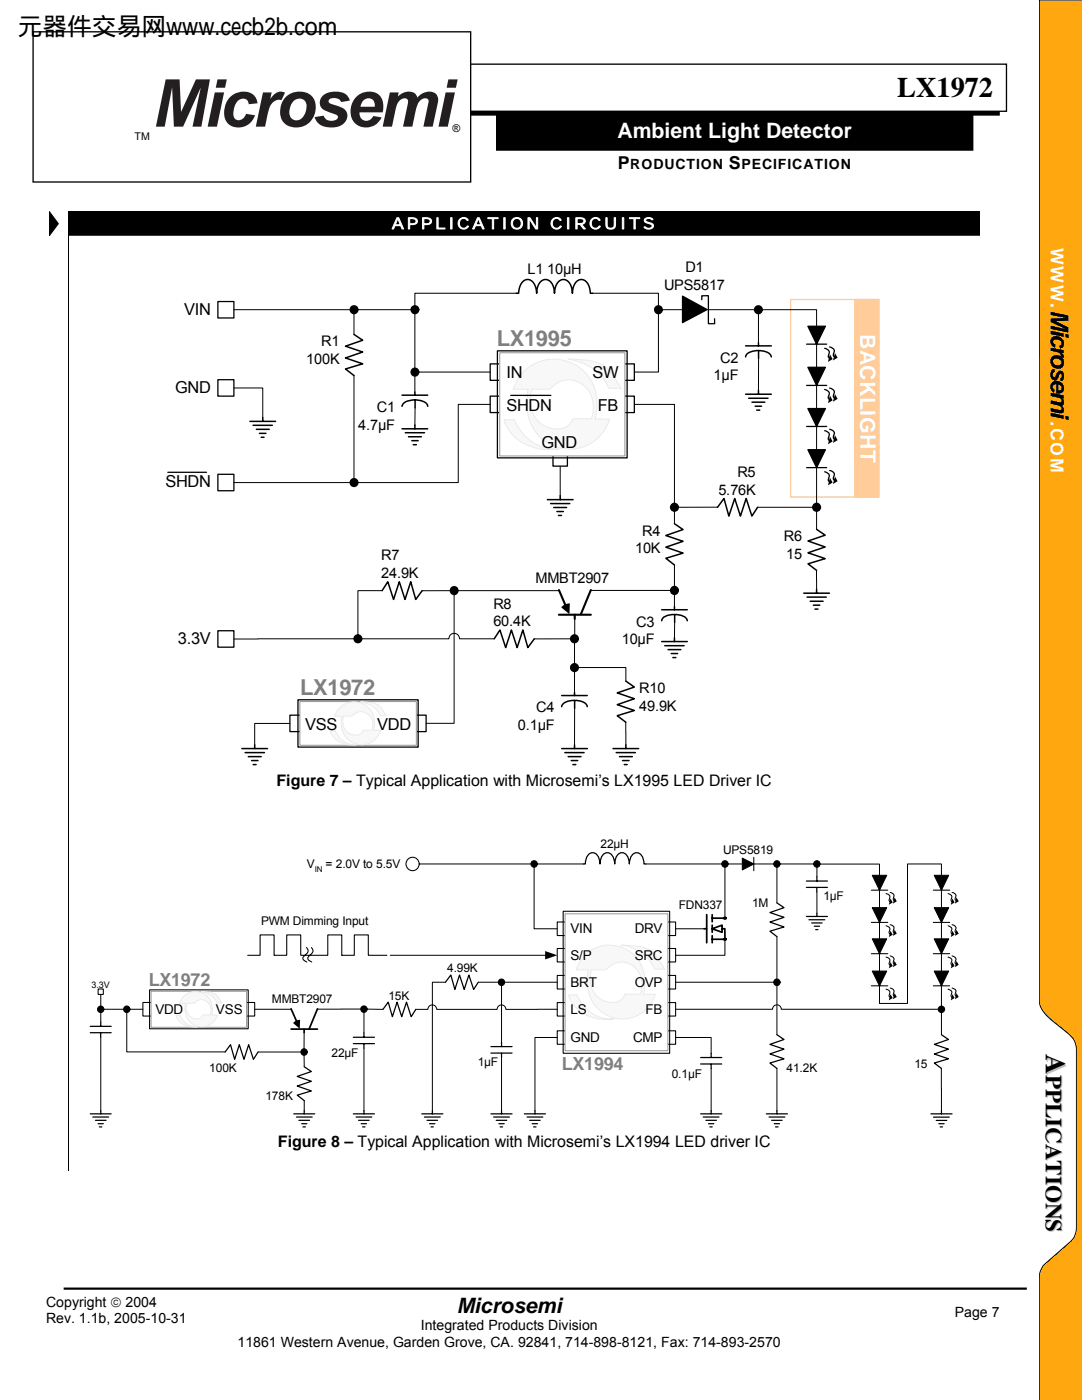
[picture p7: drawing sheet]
<svg xmlns="http://www.w3.org/2000/svg" width="216mm" height="279mm" viewBox="0 0 216 279" stroke-linecap="round" stroke-linejoin="round" font-family="sans-serif">
<path d="M93.7 12.8h107.1v9.4h-107.1zM93.7 22.3h105.7v.6h-105.7z" fill="none" stroke="#000" stroke-width=".26"/>
<path d="M93.7 22.3h105.7v.6h-105.7z" fill="#000"/>
<path d="M6.6 6.4h87.3v29.9h-87.3z" fill="#fff"/>
<path d="M6.6 6.4h87.3v29.9h-87.3z" fill="none" stroke="#000" stroke-width=".26"/>
<path d="M207.4 0h8.5v279.4h-8.5v-24.4a3.5 3.5 0 0 1 1.1-2.7l5.2-4.6a3.5 3.5 0 0 0 1.1-2.7v-35.5a4.1 4.1 0 0 0-1.6-3.2l-2.5-2a8.8 8.8 0 0 1-3.2-3.9z" fill-rule="evenodd" fill="#ffa70f"/>
<path d="M215.9 0h-8.5v199.5a4.4 4.4 0 0 0 1.7 3.4l2.6 2.2a7.7 7.7 0 0 1 2.9 3.1l.2 1.3v35.5a4.1 4.1 0 0 1-1.1 2.7l-5.2 4.6a3.8 3.8 0 0 0-1.1 2.7v24.4" fill="none" stroke="#000" stroke-width=".2"/>
<path d="M99.1 22.3h95v7.7h-95z" fill="#000"/>
<path d="M99.1 22.3h95v7.7h-95z" fill="none" stroke="#000" stroke-width=".26"/>
<path d="M12.7 257.2h192.2" fill="none" stroke="#000" stroke-width=".44"/>
<g fill="#231f20">
<path d="M33.1 15.8h2.7l.3 6.5 3-6.5h2.8l-1.7 9.5h-1.8l1.7-7.8-3.6 7.8h-1.8l-.4-7.9-1.4 7.9h-1.8z"/>
<path d="M45.9 19.4a3.6 3.6 0 0 1 4.9-.2l.4 .6 .2 .8-1.8 .2a1.3 1.3 0 0 0-1.1-1.1 1.3 1.3 0 0 0-1.4 .9 3.2 3.2 0 0 0-.2 3.1 1.43 1.43 0 0 0 2.2-1l1.8 .3a3.3 3.3 0 0 1-5.7 1.3 4.4 4.4 0 0 1 .7-4.9z"/>
<path d="M52.5 18.4h1.7l-.3 1.4a2.25 2.25 0 0 1 3-1.3l-.7 1.5a2.05 2.05 0 0 0-2.5 1.8l-.8 3.5h-1.9z"/>
<path d="M64.4 19.1a4.1 4.1 0 0 1 4.8-.1l.6 1.1-1.7 .3a1.57 1.57 0 0 0-2.5-.4v.4a4 4 0 0 0 2.2 .9 1.94 1.94 0 0 1 1.5 1.7 1.94 1.94 0 0 1-1.2 2 4 4 0 0 1-5-.9l-.3-.7 1.8-.3a1.69 1.69 0 0 0 2.8 .4v-.3l-.3-.3a8.6 8.6 0 0 1-2.9-1.4 1.82 1.82 0 0 1 .2-2.4z"/>
<path d="M77.8 18.4h1.7l-.1 .9a2.45 2.45 0 0 1 3.7-.3l.2 .5a2.74 2.74 0 0 1 3.7-.8 2.34 2.34 0 0 1 .2 2.4l-.9 4.2h-1.8l.9-4.6a.71 .71 0 0 0 0-.9 .71 .71 0 0 0-.9-.1 2.9 2.9 0 0 0-1.6 2.5l-.6 3.1h-1.9l1-4.6a.79 .79 0 0 0-.2-1 .79 .79 0 0 0-1.1 .1 3.1 3.1 0 0 0-1.2 2.3l-.7 3.2h-1.8z"/>
<path d="M42.9 18.4h1.8l-1.4 6.9h-1.9zM43.4 15.8h1.9l-.4 1.7h-1.8z"/>
<path d="M57 19.4a3.8 3.8 0 0 1 5.5 .1 3.9 3.9 0 0 1-.9 5.1 3.9 3.9 0 0 1-5.1-.3 4.1 4.1 0 0 1 .5-4.9zM58.5 20.3a2.64 2.64 0 0 0-.2 3.5 1.72 1.72 0 0 0 2.6-1.2 1.99 1.99 0 0 0-.6-2.8h-1.1z"/>
<path d="M71.1 19.3a3.2 3.2 0 0 1 5.1 .5l.3 1.4-.1 1.2h-4.7a1.43 1.43 0 0 0 1.1 1.7 1.43 1.43 0 0 0 1.7-.9l1.6 .2a3.3 3.3 0 0 1-3 2 3.3 3.3 0 0 1-3-2.1 4.2 4.2 0 0 1 1-4zM72.5 20l-.3 .6-.3 .7h2.9a1.32 1.32 0 0 0-.6-1.5 1.32 1.32 0 0 0-1.7 .2z"/>
<path d="M88.9 18.4h1.9l-1.5 6.9h-1.8zM89.5 15.8h1.8l-.3 1.7h-1.9z"/>
</g>
<path d="M9.9 42.2l1.7 2.4-1.7 2.4z" fill="#000"/>
<path d="M9.9 42.2l1.7 2.4-1.7 2.4zM13.7 42.2v4.9" fill="none" stroke="#000" stroke-width=".2"/>
<path d="M13.7 42.2h181.9v4.9h-181.9zM13.7 42.2h181.8v4.5h-181.8z" fill="#000"/>
<path d="M157.8 59.8h17.5v39.4h-17.5z" fill="#fff"/>
<path d="M157.8 59.8h17.5v39.4h-17.5z" fill="none" stroke="#ffcc9a" stroke-width=".26"/>
<path d="M57.8 142.7h3.2v3.3h-3.2z" fill="#fff"/>
<path d="M57.8 142.7h3.3v3.3h-3.3z" fill="none" stroke="#000" stroke-width=".26"/>
<path d="M81.8 142.7h3.2v3.3h-3.2z" fill="#fff"/>
<path d="M59.5 139.7h23.9v9.4h-23.9zM81.8 142.7h3.2v3.3h-3.2z" fill="none" stroke="#000" stroke-width=".26"/>
<path d="M59.8 140h23.3v8.7h-23.3z" fill="#fff"/>
<path d="M59.8 140h23.3v8.7h-23.3z" fill="none" stroke="#969696" stroke-width=".2"/>
<path d="M67.9 141.2l-.6 .7-.5 1h1.4a4.2 4.2 0 0 0 1.1 4.6 4.2 4.2 0 0 0 4.7 .7 4 4 0 0 0 1.9-2.4h-1.4a4.2 4.2 0 0 0-1.5-5 4.2 4.2 0 0 0-5.1 .4zM68.6 142.9h.3a2.08 2.08 0 0 0 2.1-.6 2.51 2.51 0 0 1 2.8 .6 2.51 2.51 0 0 1 .4 2.8l-1.7 .1a1.66 1.66 0 0 1-2.4 .8 2.81 2.81 0 0 1-1.5-3.7z" fill-rule="evenodd" fill="#f8f8f8"/>
<path d="M67.9 141.2a4.2 4.2 0 0 1 5.1-.4 4.2 4.2 0 0 1 1.5 5h1.4a4 4 0 0 1-4.5 2.8 4 4 0 0 1-3.3-4.2l.1-1.5h-1.4l.5-1zM68.6 142.9h.3a2.08 2.08 0 0 0 2.1-.6 2.51 2.51 0 0 1 2.8 .6 2.51 2.51 0 0 1 .4 2.8l-1.7 .1a1.66 1.66 0 0 1-2.4 .8 2.81 2.81 0 0 1-1.5-3.7z" fill="none" stroke="#eaeaea" stroke-width=".2"/>
<path d="M65.9 145.9l1-.1a4.3 4.3 0 0 0 4.2 2.8 4.4 4.4 0 0 1-5.2-2.7z" fill-rule="evenodd" fill="#f8f8f8"/>
<path d="M65.9 145.9l1-.1a4.3 4.3 0 0 0 4.2 2.8 4.4 4.4 0 0 1-5.2-2.7z" fill="none" stroke="#eaeaea" stroke-width=".2"/>
<path d="M72 140.1h.6a4 4 0 0 1 4.4 2.8l-1.1-.1a4.7 4.7 0 0 0-3.9-2.7z" fill-rule="evenodd" fill="#f8f8f8"/>
<path d="M72 140.1h.6a4 4 0 0 1 4.4 2.8l-1.1-.1a4.7 4.7 0 0 0-3.9-2.7z" fill="none" stroke="#eaeaea" stroke-width=".2"/>
<path d="M109.2 99.7h5.1M111.8 98.9v.8M109.9 100.5h3.8M110.5 101.3h2.6M111.1 102.1h1.3M111.4 102.9h.6" fill="none" stroke="#000" stroke-width=".3"/>
<path d="M111.8 93v6" fill="none" stroke="#000" stroke-width=".2"/>
<circle cx="70.6" cy="96.3" r=".77" fill="#000"/>
<circle cx="70.6" cy="96.3" r=".77" fill="none" stroke="#000" stroke-width=".26"/>
<path d="M97.8 72.6h2.9v3.3h-2.9z" fill="#fff"/>
<path d="M97.8 72.6h2.9v3.3h-2.9z" fill="none" stroke="#000" stroke-width=".26"/>
<path d="M97.8 79.1h2.9v3.2h-2.9z" fill="#fff"/>
<path d="M97.8 79.1h2.9v3.2h-2.9z" fill="none" stroke="#000" stroke-width=".26"/>
<path d="M110.3 89.7h2.9v3.3h-2.9z" fill="#fff"/>
<path d="M110.3 89.7h2.9v3.3h-2.9z" fill="none" stroke="#000" stroke-width=".26"/>
<path d="M123.7 72.6h2.9v3.3h-2.9z" fill="#fff"/>
<path d="M123.7 72.6h2.9v3.3h-2.9z" fill="none" stroke="#000" stroke-width=".26"/>
<path d="M123.7 79.1h2.9v3.2h-2.9z" fill="#fff"/>
<path d="M99.3 70h25.8v21.4h-25.8zM123.7 79.1h2.9v3.2h-2.9z" fill="none" stroke="#000" stroke-width=".26"/>
<path d="M99.7 70.4h25v20.6h-25z" fill="#fff"/>
<path d="M99.7 70.4h25v20.6h-25z" fill="none" stroke="#969696" stroke-width=".2"/>
<path d="M104.8 73.9a14.5 14.5 0 0 0-2.4 3.8h3a9.7 9.7 0 0 0 4.2 10.9 8.3 8.3 0 0 0 12-5h-2.9a9.2 9.2 0 0 0-4.6-11.1 8.5 8.5 0 0 0-9.3 1.4zM106.2 77.7h3.3a.49 .49 0 0 0 .6-.4 4.7 4.7 0 0 1 8.1 2.1l.2 1.8-.1 1.2-.3 1.2h-3.6l-.1 .1a3.4 3.4 0 0 1-3.9 1.9 5.8 5.8 0 0 1-4.2-7.9z" fill-rule="evenodd" fill="#f8f8f8"/>
<path d="M104.8 73.9a8.6 8.6 0 0 1 9.6-1.3 8.6 8.6 0 0 1 4.7 8.5l-.4 2.5h2.9a8.4 8.4 0 0 1-8.7 6 8.4 8.4 0 0 1-7.6-7.3 11.5 11.5 0 0 1 .1-4.6h-3l.2-.6a9 9 0 0 1 2.2-3.2zM106.2 77.7h3.3a.49 .49 0 0 0 .6-.4 4.7 4.7 0 0 1 8.1 2.1l.2 1.8-.1 1.2-.3 1.2h-3.6l-.1 .1a3.4 3.4 0 0 1-3.9 1.9 5.8 5.8 0 0 1-4.2-7.9z" fill="none" stroke="#eaeaea" stroke-width=".2"/>
<path d="M100.6 83.8h2a9.1 9.1 0 0 0 9 5.8 9.7 9.7 0 0 1-10.9-5.3z" fill-rule="evenodd" fill="#f8f8f8"/>
<path d="M100.6 83.8h2a9.1 9.1 0 0 0 9 5.8 9.7 9.7 0 0 1-10.9-5.3z" fill="none" stroke="#eaeaea" stroke-width=".2"/>
<path d="M113.3 71.7a15.8 15.8 0 0 1 6.5 .9 9.2 9.2 0 0 1 3.7 4.3l.4 .6h-2.5a9.9 9.9 0 0 0-8.1-5.8z" fill-rule="evenodd" fill="#f8f8f8"/>
<path d="M113.3 71.7a15.8 15.8 0 0 1 6.5 .9 9.2 9.2 0 0 1 3.7 4.3l.4 .6h-2.5a9.9 9.9 0 0 0-8.1-5.8z" fill="none" stroke="#eaeaea" stroke-width=".2"/>
<path d="M101.9 78.9h8" fill="none" stroke="#000" stroke-width=".26"/>
<path d="M43.5 94.7h3.2v3.2h-3.2z" fill="#fff"/>
<g fill="none" stroke="#000" stroke-width=".26">
<path d="M33.5 94.3h7.7M43.5 94.7h3.2v3.2h-3.2z"/>
<circle cx="70.6" cy="61.8" r=".77"/>
<circle cx="82.8" cy="61.8" r=".78"/>
<circle cx="82.8" cy="74.2" r=".77"/>
</g>
<path d="M70.6 66.7v-4.9h12.2v16.4M70.6 74.9v21.4M82.8 74.3h15M46.7 96.3h23.9M82.8 81.4v3.5M97.8 80.7h-6.4v15.6h-20.8" fill="none" stroke="#000" stroke-width=".2"/>
<g fill="#000">
<circle cx="70.6" cy="61.8" r=".77"/>
<circle cx="82.8" cy="61.8" r=".78"/>
<circle cx="82.8" cy="74.2" r=".77"/>
</g>
<path d="M70.6 66.7l1.8 1.2-3.5 1.2 3.5 1.2-3.5 1.1 3.5 1.2-3.5 1 1.7 1.4M80.2 78.9h5.1M82.8 78.2v.7M82.8 79.8v1.6M80.2 81.1l.1-.2a1.63 1.63 0 0 1 1.7-1l1.2-.1a2.88 2.88 0 0 1 2 .8l.1 .5M80.2 85.6h5.1M80.9 86.4h3.8M81.5 87.2h2.6M82.2 87.9h1.2M82.5 88.8h.6M82.8 84.8v.8" fill="none" stroke="#000" stroke-width=".3"/>
<path d="M43.5 75.8h3.2v3.3h-3.2z" fill="#fff"/>
<path d="M43.5 75.8h3.2v3.3h-3.2z" fill="none" stroke="#000" stroke-width=".26"/>
<path d="M49.9 84.1h5.1M50.5 84.9h3.8M51.2 85.7h2.5M51.8 86.5h1.3M52.1 87.3h.6M52.4 83.3v.8" fill="none" stroke="#000" stroke-width=".3"/>
<path d="M46.7 77.4h5.7v6" fill="none" stroke="#000" stroke-width=".2"/>
<path d="M43.5 60.2h3.2v3.3h-3.2z" fill="#fff"/>
<g fill="none" stroke="#000" stroke-width=".26">
<path d="M136.2 59.1l4.9 2.7-4.9 2.6zM140 59.8v-.8h1.4v5.6h1.2v-1M43.5 60.2h3.2v3.3h-3.2zM161 68.7h4M161 76.9h4M161.2 65.1h3.5l-1.8 3.6zM161.2 73.3h3.5l-1.8 3.6zM164.5 69.5a.94 .94 0 0 1 .9 .6 .94 .94 0 0 1-.1 1l.3 .4M164.5 77.7a.94 .94 0 0 1 .9 .6 .94 .94 0 0 1-.1 1l.3 .4M165.5 69.2a.98 .98 0 0 1 1 1l-.1 .1a.69 .69 0 0 0 .2 .9M165.5 77.4a.89 .89 0 0 1 .9 .5 .89 .89 0 0 1-.1 1v.3l.3 .3M161 85.1h4"/>
<path d="M161 93.3h4M161.2 81.5h3.5l-1.8 3.6zM161.2 89.7h3.5l-1.8 3.6zM164.5 86a.92 .92 0 0 1 .9 .5 .92 .92 0 0 1-.1 1l.3 .4M164.5 94.1a.94 .94 0 0 1 .9 .6 .94 .94 0 0 1-.1 1l.3 .4M165.5 85.7a.9 .9 0 0 1 .9 .5 .9 .9 0 0 1-.1 1v.2l.3 .3M165.5 93.9a.89 .89 0 0 1 .9 .5 .89 .89 0 0 1-.1 1v.2l.3 .3"/>
<circle cx="131.4" cy="61.8" r=".77"/>
<circle cx="151.3" cy="61.8" r=".78"/>
<circle cx="134.6" cy="117.9" r=".77"/>
<circle cx="134.6" cy="101.3" r=".77"/>
<circle cx="163" cy="101.3" r=".77"/>
<circle cx="71.4" cy="127.5" r=".77"/>
<circle cx="114.6" cy="133.2" r=".78"/>
<circle cx="114.6" cy="127.5" r=".77"/>
</g>
<g fill="none" stroke="#000" stroke-width=".2">
<path d="M103 58.5h-20.2v3.3M118.3 58.5h13.1v3.3M46.7 61.8h23.9M131.4 61.8v12.5h-4.8M131.4 61.8h4.8M141.4 61.8h9.9M151.3 61.8h11.6v3.3M151.3 61.8v6.6M151.4 71.5l-.1 6.5M162.9 68.7v4.6M162.9 76.9v4.6M126.6 80.7h8v20.5"/>
<path d="M162.9 85.1v4.6M162.9 93.3v12.3M117.9 117.8h16.7M134.6 101.2v3.3M134.6 112.7v8.4M143.2 101.2h-8.6M151.2 101.2h11.7M162.9 113.8v3.9M114.6 133.2h10.3v2.7M114.6 127.5v10.7M114.6 127.5h-8M114.7 123.5l-.1 4"/>
<path d="M134.6 124.2v3.1M114.7 141.4l-.1 7.3M124.9 144.1v4.6"/>
</g>
<g fill="none" stroke="#000" stroke-width=".3">
<path d="M103 58.5h.5a2.54 2.54 0 0 1 1.8-2.7 1.94 1.94 0 0 1 1.6 1.7l.2 1a2.45 2.45 0 0 1 1.8-2.7 1.93 1.93 0 0 1 1.6 1.7l.1 1a2.49 2.49 0 0 1 1.8-2.7 1.93 1.93 0 0 1 1.7 1.7l.1 1a2.48 2.48 0 0 1 1.8-2.7 1.94 1.94 0 0 1 1.7 1.7l.1 1h.5M148.8 71.2a1.92 1.92 0 0 1 2.1-1.2h.9a2.26 2.26 0 0 1 2.1 1.2M148.8 69h5.1M148.8 78.7h5.1M149.4 79.5h3.8M151.3 68.4v.6M151.3 77.9v.8M151.4 70v1.5M150.1 80.3h2.5M150.7 81.1h1.3M151 81.9h.6M134.6 104.5l1.7 1.2-3.4 1.2 3.4 1.1-3.4 1.2 3.4 1.2-3.4 1 1.7 1.4"/>
<path d="M143.2 101.2l1.3-1.7 .9 3.5 1.2-3.5 1.1 3.5 1.2-3.5 1.1 3.5 1.2-1.8M160.4 118.4h5.1M161 119.2h3.9M161.7 120h2.5M162.9 105.6l1.8 1.2-3.5 1.2 3.5 1.2-3.5 1.1 3.5 1.2-3.5 1 1.7 1.3M162.9 117.6v.8M98.6 127.5l1.2-1.8 1.1 3.5 1.1-3.5 1.2 3.5 1.1-3.5 1 3.5 1.3-1.7M112.1 138.8h5.1M114.6 138.2v.6M114.7 139.8v1.6M124.9 135.9l1.7 1.2-3.4 1.2 3.4 1.1-3.4 1.2 3.4 1.2-3.4 1 1.7 1.3M132 123.9a1.96 1.96 0 0 1 2.1-1.2 3.6 3.6 0 0 1 2.8 .7l.2 .5"/>
<path d="M132 121.7h5.1M132 128h5.1M132.7 128.9h3.8M133.3 129.6h2.5M133.9 130.4h1.3M134.3 131.2h.6M134.6 121.1v.6M134.6 127.3v.7M134.6 122.7v1.5M162.3 120.8h1.3M162.6 121.6h.6M112.1 141a2.04 2.04 0 0 1 2.1-1.2 3.5 3.5 0 0 1 2.8 .7l.2 .5"/>
<path d="M112.1 149.4h5.1M112.7 150.2h3.8M113.4 151h2.5M114 151.8h1.3M114.3 152.6h.6M114.6 148.7v.7M122.3 149.4h5.1M123 150.2h3.8M123.6 151h2.6M124.2 151.8h1.3M124.6 152.6h.5M124.9 148.7v.7"/>
</g>
<g fill="#000">
<path d="M136.2 59.1l4.9 2.7-4.9 2.6zM161.2 65.1h3.5l-1.8 3.6zM161.2 73.3h3.5l-1.8 3.6zM165.6 70.7l.5 1-.9 .5zM165.6 78.9l.5 1-.9 .6zM166.6 70.4l.5 1-.9 .5zM166.6 78.6l.5 1-.9 .6zM161.2 81.5h3.5l-1.8 3.6zM161.2 89.7h3.5l-1.8 3.6zM165.6 87.1l.5 1-.9 .6zM165.6 95.4l.5 .9-.9 .6zM166.6 86.8l.5 1-.9 .6z"/>
<path d="M166.6 95.1l.5 .9-.9 .6z"/>
<circle cx="131.4" cy="61.8" r=".77"/>
<circle cx="151.3" cy="61.8" r=".78"/>
<circle cx="134.6" cy="117.9" r=".77"/>
<circle cx="134.6" cy="101.3" r=".77"/>
<circle cx="163" cy="101.3" r=".77"/>
<circle cx="71.4" cy="127.5" r=".77"/>
<circle cx="114.6" cy="133.2" r=".78"/>
<circle cx="114.6" cy="127.5" r=".77"/>
</g>
<path d="M43.5 125.9h3.2v3.3h-3.2z" fill="#fff"/>
<g fill="none" stroke="#000" stroke-width=".26">
<path d="M43.5 125.9h3.2v3.3h-3.2z"/>
<circle cx="90.6" cy="117.9" r=".78"/>
</g>
<path d="M76.2 117.9h-4.8v9.6M90.6 117.9v26.5h-5.6M111.6 117.9h-27.4M71.4 127.5h18.2a1.06 1.06 0 0 1 1-1.1 1.06 1.06 0 0 1 1.1 1.1h6.9M71.4 127.5h-24.7M57.8 144.4h-7v4.3" fill="none" stroke="#000" stroke-width=".2"/>
<circle cx="90.6" cy="117.9" r=".78" fill="#000"/>
<path d="M76.2 117.9l1.2-1.8 1.1 3.5 1.2-3.5 1.1 3.5 1.2-3.5 1 3.5 1.2-1.7M48.3 149.4h5.1M48.9 150.2h3.9M49.6 151h2.5M50.2 151.8h1.3M50.5 152.6h.6M50.8 148.7v.7" fill="none" stroke="#000" stroke-width=".3"/>
<path d="M170.5 59.8h4.8v39.4h-4.8z" fill="#ffcc9a"/>
<path d="M170.5 59.8h4.8v39.4h-4.8z" fill="none" stroke="#ffcc9a" stroke-width=".26"/>
<path d="M111.5 117.8l1.3 3M117.9 117.8l-2 4.8M111.5 122.7h6.4M114.7 122.7v.8" fill="none" stroke="#000" stroke-width=".42"/>
<path d="M112.2 120.9a2.07 2.07 0 0 1 1.5-.5l-.1 2.2-1.6-1.4z" fill-rule="evenodd" fill="#000"/>
<path d="M111.2 184h2.4v2.7h-2.4z" fill="#fff"/>
<path d="M111.2 184h2.4v2.7h-2.4z" fill="none" stroke="#000" stroke-width=".21"/>
<path d="M111.2 189.3h2.4v2.7h-2.4z" fill="#fff"/>
<path d="M111.2 189.3h2.4v2.7h-2.4z" fill="none" stroke="#000" stroke-width=".21"/>
<path d="M111.2 194.7h2.4v2.7h-2.4z" fill="#fff"/>
<path d="M111.2 194.7h2.4v2.7h-2.4z" fill="none" stroke="#000" stroke-width=".21"/>
<path d="M111.2 200.1h2.4v2.7h-2.4z" fill="#fff"/>
<path d="M111.2 200.1h2.4v2.7h-2.4z" fill="none" stroke="#000" stroke-width=".21"/>
<path d="M111.2 205.7h2.4v2.7h-2.4z" fill="#fff"/>
<path d="M111.2 205.7h2.4v2.7h-2.4z" fill="none" stroke="#000" stroke-width=".21"/>
<path d="M132.4 184h2.4v2.7h-2.4z" fill="#fff"/>
<path d="M132.4 184h2.4v2.7h-2.4z" fill="none" stroke="#000" stroke-width=".21"/>
<path d="M132.4 189.3h2.4v2.7h-2.4z" fill="#fff"/>
<path d="M132.4 189.3h2.4v2.7h-2.4z" fill="none" stroke="#000" stroke-width=".21"/>
<path d="M132.4 194.7h2.4v2.7h-2.4z" fill="#fff"/>
<path d="M132.4 194.7h2.4v2.7h-2.4z" fill="none" stroke="#000" stroke-width=".21"/>
<path d="M132.4 200.1h2.4v2.7h-2.4z" fill="#fff"/>
<path d="M132.4 200.1h2.4v2.7h-2.4z" fill="none" stroke="#000" stroke-width=".21"/>
<path d="M132.4 205.7h2.4v2.7h-2.4z" fill="#fff"/>
<path d="M112.4 181.9h21.2v28.3h-21.2zM132.4 205.7h2.4v2.7h-2.4z" fill="none" stroke="#000" stroke-width=".21"/>
<path d="M112.8 182.4h20.5v27.3h-20.5z" fill="#fff"/>
<path d="M112.8 182.4h20.5v27.3h-20.5z" fill="none" stroke="#969696" stroke-width=".2"/>
<path d="M116.5 190.8l-.7 .9-.9 1.8h2.5a7.7 7.7 0 0 0 4.7 9.5 6.8 6.8 0 0 0 8.6-4.6h-2.4a7.3 7.3 0 0 0-8.6-9.5 7.1 7.1 0 0 0-3.2 1.9zM118 193.5h2.9a4 4 0 0 1 4.3-1.3 4 4 0 0 1 2.8 3.4l.1 1.1-.3 1.7h-3l-.2 .1a2.43 2.43 0 0 1-2.7 1.6 4.6 4.6 0 0 1-4-5.8z" fill-rule="evenodd" fill="#f8f8f8"/>
<path d="M116.5 190.8a7.1 7.1 0 0 1 8.4-1.4 7.1 7.1 0 0 1 3.7 7.7l-.3 1.3h2.4a6.9 6.9 0 0 1-7.4 4.9 6.9 6.9 0 0 1-6.1-6.5v-1.1l.2-2.2h-2.5l.9-1.8zM118 193.5h2.9a4 4 0 0 1 4.3-1.3 4 4 0 0 1 2.8 3.4l.1 1.1-.3 1.7h-3l-.2 .1a2.43 2.43 0 0 1-2.7 1.6 4.6 4.6 0 0 1-4-5.8z" fill="none" stroke="#eaeaea" stroke-width=".2"/>
<path d="M113.5 198.6h1.6a7.4 7.4 0 0 0 7.4 4.7 7.9 7.9 0 0 1-9-4.5z" fill-rule="evenodd" fill="#f8f8f8"/>
<path d="M113.5 198.6h1.6a7.4 7.4 0 0 0 7.4 4.7 7.9 7.9 0 0 1-9-4.5z" fill="none" stroke="#eaeaea" stroke-width=".2"/>
<path d="M123.9 188.6a10.8 10.8 0 0 1 6 1.2l1.3 1.3 1.4 2.3h-2a8.1 8.1 0 0 0-6.7-4.8z" fill-rule="evenodd" fill="#f8f8f8"/>
<path d="M123.9 188.6a10.8 10.8 0 0 1 6 1.2l1.3 1.3 1.4 2.3h-2a8.1 8.1 0 0 0-6.7-4.8z" fill="none" stroke="#eaeaea" stroke-width=".2"/>
<g fill="#000">
<path d="M144.4 183.2l.2-.1a.21 .21 0 0 1 .3 .1 .21 .21 0 0 1-.1 .3 .21 .21 0 0 1-.3-.1z" fill-rule="evenodd"/>
<path d="M144.4 187.3h.1a.2 .2 0 0 1 .2-.1 .2 .2 0 0 1 .2 .3 .2 .2 0 0 1-.3 .1l-.2-.1z" fill-rule="evenodd"/>
<circle cx="106.6" cy="172.4" r=".65"/>
<circle cx="144.6" cy="172.4" r=".64"/>
</g>
<g fill="none" stroke="#000" stroke-width=".21">
<circle cx="106.6" cy="172.4" r=".65"/>
<circle cx="144.6" cy="172.4" r=".64"/>
</g>
<path d="M116.4 172.4h.4a1.86 1.86 0 0 1 1.7-2.2 2.12 2.12 0 0 1 1.2 2.2 1.88 1.88 0 0 1 1.7-2.2 2.15 2.15 0 0 1 1.3 2.2 1.86 1.86 0 0 1 1.6-2.2 2.13 2.13 0 0 1 1.3 2.2 1.86 1.86 0 0 1 1.7-2.2 2.1 2.1 0 0 1 1.2 2.2h.4" fill="none" stroke="#000" stroke-width=".25"/>
<path d="M82.3 172.4h34.1M106.6 172.4v13h4.6M128.9 172.4h15.8" fill="none" stroke="#000" stroke-width=".2"/>
<path d="M141 182.5v5.7M142.1 182.5v1.5M142.1 186.7v1.5M142.1 183.2h2.6M142.1 187.5h2.6M144.4 183.2l.2-.1a.21 .21 0 0 1 .3 .1 .21 .21 0 0 1-.1 .3 .21 .21 0 0 1-.3-.1zM144.4 187.3h.1a.2 .2 0 0 1 .2-.1 .2 .2 0 0 1 .2 .3 .2 .2 0 0 1-.3 .1l-.2-.1z" fill="none" stroke="#000" stroke-width=".34"/>
<path d="M142.1 185.4l2-.8v1.5z" fill="#fff"/>
<path d="M140.5 185.4h.5M142.1 185.4l2-.8v1.5zM142.1 184.6v1.5M144.1 185.4h.5l.1 2.1" fill="none" stroke="#000" stroke-width=".34"/>
<g fill="none" stroke="#000" stroke-width=".2">
<path d="M148.1 172.4h-3.4v10.8M150.4 172.4h4.6v7.8M88.9 196h-2.6v25.7M95.5 196h15.7M100.1 196v12M134.8 185.4h5.7M134.8 196h20.2M144.7 187.5v3.1h-9.9M155 186.9v19.6M51.5 210h9.2M60.7 210v2.9M60.7 206.1v3.9"/>
<path d="M60.7 219.6v2.1M72.6 201.4h-9.3M72.6 201.4h3.8M72.6 201.4v4.7M72.6 209.2v12.5M100.1 211v10.7M111.2 207.1h-4.5v14.6M111.2 201.4h-10.3a.88 .88 0 0 0-.8-.8 .88 .88 0 0 0-.9 .8h-12.1a.88 .88 0 0 0-.8-.9 .88 .88 0 0 0-.9 .9h-2.4M134.8 207.1h7.1v3.1M141.9 213.2v8.5M155 213.2v8.5"/>
</g>
<g fill="#000">
<path d="M148.1 171.3l2.3 1.1-2.3 1.2z"/>
<path d="M60.2 209.5a.63 .63 0 0 1 1.1 .2 .63 .63 0 0 1-.6 .9 .63 .63 0 0 1-.6-.9z" fill-rule="evenodd"/>
<circle cx="155" cy="172.4" r=".64"/>
<circle cx="100.1" cy="196" r=".64"/>
<circle cx="155" cy="196" r=".64"/>
<circle cx="72.6" cy="201.4" r=".63"/>
</g>
<g fill="none" stroke="#000" stroke-width=".21">
<path d="M148.1 171.3l2.3 1.1-2.3 1.2zM150.4 171.1v2.7M60.2 209.5a.63 .63 0 0 1 1.1 .2 .63 .63 0 0 1-.6 .9 .63 .63 0 0 1-.6-.9z"/>
<circle cx="155" cy="172.4" r=".64"/>
<circle cx="100.1" cy="196" r=".64"/>
<circle cx="155" cy="196" r=".64"/>
<circle cx="72.6" cy="201.4" r=".63"/>
</g>
<g fill="none" stroke="#000" stroke-width=".25">
<path d="M88.9 196l1.1-1.4 .8 2.9 .9-2.9 .9 2.9 1-2.9 .9 2.9 .9-1.5M155 180.2l1.4 .9-2.8 1 2.8 1-2.8 .9 2.8 1-2.8 .8 1.4 1.1M44.9 210l1.1-1.5 .8 2.9 1-2.9 .9 2.9 .9-2.9 1 2.9 .9-1.4M60.7 212.9l1.4 .9-2.8 1 2.8 1-2.8 .9 2.8 1-2.8 .9 1.4 1M70.5 208.3h4.2M70.5 207h4.2M72.6 206.1v.9M72.6 208.3v.9M76.4 201.4l1.1-1.4 .8 2.9 .9-2.9 1 2.9 .9-2.9 .9 2.9 1-1.5M98 210.2h4.2M98 208.9h4.2M100.1 208v.9"/>
<path d="M100.1 210.2v.8M139.8 212.3h4.2M139.8 211.1h4.2M141.9 210.2v.9M141.9 212.4v.8M155 206.5l1.4 1-2.8 .9 2.8 1-2.8 .9 2.8 1-2.8 .9 1.4 1M58.6 222.3h4.2M59.1 222.9h3.2M59.6 223.6h2.2M60.2 224.3h1M60.5 224.9h.4M60.7 221.7v.6"/>
<path d="M70.5 222.3h4.2M71.1 222.9h3.1M71.6 223.6h2.1M72.1 224.3h1M72.3 224.9h.5M72.6 221.7v.6M84.2 222.3h4.2M84.7 222.9h3.1M85.2 223.6h2.1M85.7 224.3h1.1M86 224.9h.5M86.3 221.7v.6"/>
<path d="M98 222.3h4.2M98.5 222.9h3.1M99 223.6h2.1M99.5 224.3h1.1M99.8 224.9h.5M100.1 221.7v.6M104.6 222.3h4.2M105.2 222.9h3.1M105.7 223.6h2.1M106.2 224.3h1.1M106.5 224.9h.5M106.7 221.7v.6"/>
<path d="M139.8 222.3h4.2M140.3 222.9h3.2M140.9 223.6h2.1M141.4 224.3h1M141.6 224.9h.5M141.9 221.7v.6M152.9 222.3h4.2M153.5 222.9h3.1M154 223.6h2.1M154.5 224.3h1.1M154.7 224.9h.6M155 221.7v.6"/>
</g>
<path d="M28.5 200.1h2.7v2.7h-2.7z" fill="#fff"/>
<path d="M28.5 200.1h2.7v2.7h-2.7z" fill="none" stroke="#000" stroke-width=".21"/>
<path d="M48.2 200.1h2.6v2.7h-2.6z" fill="#fff"/>
<path d="M29.8 197.5h19.7v7.8h-19.7zM48.2 200.1h2.6v2.7h-2.6z" fill="none" stroke="#000" stroke-width=".21"/>
<path d="M30.1 197.8h19.1v7.2h-19.1z" fill="#fff"/>
<path d="M30.1 197.8h19.1v7.2h-19.1z" fill="none" stroke="#969696" stroke-width=".2"/>
<path d="M36.5 199l-.7 1.2h1.2a3.5 3.5 0 0 0 1.1 3.9 3.5 3.5 0 0 0 4.1 .2l.9-1.1 .3-.6h-1.2a3.4 3.4 0 0 0-1.4-4.2 3.4 3.4 0 0 0-4.3 .6zM37.3 200.2h.3a1.77 1.77 0 0 0 1.7-.5 2.02 2.02 0 0 1 2.3 .5 2.02 2.02 0 0 1 .3 2.3h-1.4a1.48 1.48 0 0 1-2.3 .5 2.36 2.36 0 0 1-.9-2.8z" fill-rule="evenodd" fill="#f8f8f8"/>
<path d="M36.5 199a3.4 3.4 0 0 1 4.3-.6 3.4 3.4 0 0 1 1.4 4.2h1.2a3.3 3.3 0 0 1-4.1 2.2 3.3 3.3 0 0 1-2.4-3.9l.1-.7h-1.2zM37.3 200.2h.3a1.77 1.77 0 0 0 1.7-.5 2.02 2.02 0 0 1 2.3 .5 2.02 2.02 0 0 1 .3 2.3h-1.4a1.48 1.48 0 0 1-2.3 .5 2.36 2.36 0 0 1-.9-2.8z" fill="none" stroke="#eaeaea" stroke-width=".2"/>
<path d="M35.1 202.6h.8a3.6 3.6 0 0 0 3.5 2.3 3.7 3.7 0 0 1-4.3-2.3z" fill-rule="evenodd" fill="#f8f8f8"/>
<path d="M35.1 202.6h.8a3.6 3.6 0 0 0 3.5 2.3 3.7 3.7 0 0 1-4.3-2.3z" fill="none" stroke="#eaeaea" stroke-width=".2"/>
<path d="M40.1 197.9a3.6 3.6 0 0 1 3.7 1.5l.5 .8h-1a3.7 3.7 0 0 0-3.2-2.3z" fill-rule="evenodd" fill="#f8f8f8"/>
<path d="M40.1 197.9a3.6 3.6 0 0 1 3.7 1.5l.5 .8h-1a3.7 3.7 0 0 0-3.2-2.3z" fill="none" stroke="#eaeaea" stroke-width=".2"/>
<path d="M20.1 207v14.7M25.3 201.4v8.5h19.6M28.5 201.4h-8.4v2.6M50.8 201.4h7.3" fill="none" stroke="#000" stroke-width=".2"/>
<g fill="#000">
<circle cx="20.1" cy="201.4" r=".63"/>
<circle cx="25.3" cy="201.4" r=".64"/>
</g>
<g fill="none" stroke="#000" stroke-width=".21">
<circle cx="20.1" cy="201.4" r=".63"/>
<circle cx="25.3" cy="201.4" r=".64"/>
</g>
<path d="M18 206.1h4.2M18 204.8h4.2M20.1 206.1v.9M20.1 204v.8M18 222.3h4.2M18.5 222.9h3.2M19 223.6h2.2M19.6 224.3h1M19.8 224.9h.5M20.1 221.7v.6" fill="none" stroke="#000" stroke-width=".25"/>
<path d="M19.6 197.4h1v1.1h-1z" fill="#fff"/>
<g fill="none" stroke="#000" stroke-width=".21">
<path d="M173.9 177.7h3.2M174.1 174.7h2.8l-1.4 3zM176.8 178.3l.6 .3a.67 .67 0 0 1 0 1l.2 .4M177.6 178.1l.5 .2a.75 .75 0 0 1 .1 1l.3 .4M186.2 177.7h3.3M186.4 174.7h2.9l-1.4 3zM189.2 178.3a.69 .69 0 0 1 .7 .4 .69 .69 0 0 1-.1 .7v.4l.2 .2M190 178.1a.71 .71 0 0 1 .7 .4 .71 .71 0 0 1-.1 .8v.3l.2 .1M19.6 197.4h1v1.1h-1zM173.9 184.1h3.2M173.9 190.3h3.2M173.9 196.7h3.2"/>
<path d="M174.1 181.1h2.8l-1.4 3zM174.1 187.4h2.8l-1.4 2.9zM174.1 193.8h2.8l-1.4 2.9zM176.8 184.8a.82 .82 0 0 1 .7 .5 .82 .82 0 0 1-.1 .8l.2 .3M176.8 191a.78 .78 0 0 1 .7 .5 .78 .78 0 0 1-.1 .8l.2 .4M176.8 197.4a.83 .83 0 0 1 .7 .5 .83 .83 0 0 1-.1 .9l.2 .3M177.6 184.6a.81 .81 0 0 1 .8 .4 .81 .81 0 0 1-.2 .9l.3 .3M177.6 190.8l.5 .2a.75 .75 0 0 1 .1 1l.3 .4M177.6 197.2l.4 .1a.71 .71 0 0 1 .2 1.1l.3 .4M186.2 184.1h3.3M186.2 190.3h3.3M186.2 196.7h3.3"/>
<path d="M186.4 181.1h2.9l-1.4 3zM186.4 187.4h2.9l-1.4 2.9zM186.4 193.8h2.9l-1.4 2.9zM189.2 184.8a.93 .93 0 0 1 .6 1.4l.2 .2M189.2 191a.69 .69 0 0 1 .7 .4 .69 .69 0 0 1-.1 .7v.3l.2 .3M189.2 197.4l.5 .3a.83 .83 0 0 1 .1 1l.2 .4M190 184.6a.9 .9 0 0 1 .6 1.3l.2 .3M190 190.8a.71 .71 0 0 1 .7 .3 .71 .71 0 0 1-.1 .8v.4l.2 .1M190 197.2l.5 .2a.69 .69 0 0 1 .1 1l.2 .4"/>
<circle cx="163" cy="172.4" r=".64"/>
<circle cx="187.9" cy="201.4" r=".64"/>
</g>
<g fill="none" stroke="#000" stroke-width=".2">
<path d="M155 172.4h8v2.6M163 172.4h12.5v2.3M163 178v4.3M175.5 177.7v3.4M187.9 174.7v-2.3h-6.8v27.9h-5.6v-3.6M187.9 177.7v3.4M20.1 198.5v2.9M175.5 184.1v3.3M175.5 190.3v3.5M187.9 184.1v3.3M187.9 190.3v3.5M187.9 196.7v9.8"/>
<path d="M134.8 201.4h19.4a.87 .87 0 0 1 .8-.9 .87 .87 0 0 1 .9 .9h32M187.8 213.2l.1 8.5"/>
</g>
<g fill="#000">
<path d="M174.1 174.7h2.8l-1.4 3zM177.7 179.3l.4 .8-.7 .5zM178.5 179.1l.4 .8-.7 .4zM186.4 174.7h2.9l-1.4 3zM190 179.3l.5 .8-.8 .5zM190.8 179.1l.5 .8-.8 .4zM174.1 181.1h2.8l-1.4 3zM174.1 187.4h2.8l-1.4 2.9zM174.1 193.8h2.8l-1.4 2.9zM177.7 185.7l.4 .8-.7 .5zM177.7 192l.4 .8-.7 .5zM177.7 198.4l.4 .8-.7 .4z"/>
<path d="M178.5 185.5l.4 .8-.7 .5zM178.5 191.8l.4 .8-.7 .4zM178.5 198.2l.4 .8-.7 .4zM186.4 181.1h2.9l-1.4 3zM186.4 187.4h2.9l-1.4 2.9zM186.4 193.8h2.9l-1.4 2.9zM190 185.7l.5 .8-.8 .5zM190 192l.5 .8-.8 .5zM190 198.4l.5 .8-.8 .4zM190.8 185.5l.5 .8-.8 .5zM190.8 191.8l.5 .8-.8 .4zM190.8 198.2l.5 .8-.8 .4z"/>
<circle cx="163" cy="172.4" r=".64"/>
<circle cx="187.9" cy="201.4" r=".64"/>
</g>
<g fill="none" stroke="#000" stroke-width=".25">
<path d="M160.9 177.1h4.2M160.9 175.8h4.2M163 177.1v.9M163 175v.8M160.9 182.9h4.2M161.4 183.6h3.2M162 184.2h2M162.5 184.8h1M162.8 185.5h.4M163 182.3v.6M187.9 206.5l1.4 1-2.9 .9 2.9 1-2.9 1 2.9 .9-2.9 .9 1.5 1M185.8 222.3h4.2"/>
<path d="M186.3 222.9h3.1M186.8 223.6h2.1M187.3 224.3h1.1M187.6 224.9h.5M187.9 221.7v.6"/>
</g>
<circle cx="82.3" cy="172.4" r="1.33" fill="#fff"/>
<g fill="none" stroke="#000" stroke-width=".21">
<path d="M49.4 190.6h2.5v-4h2.8v4M54.7 190.6h2.5v-4h2.8v4h5.4v-4h2.8v4M61.1 189.1a.83 .83 0 0 1 .4 .8 .83 .83 0 0 1-.6 .7l-.2 .2a.61 .61 0 0 0-.2 .7 .61 .61 0 0 0 .5 .4l.2 .1M62.1 189.1l.3 .4a1.39 1.39 0 0 1-.8 1.4 .58 .58 0 0 0-.1 .6 .58 .58 0 0 0 .5 .4l.2 .1M68.2 190.6h2.5v-4h2.8v4h3.7"/>
<circle cx="82.3" cy="172.4" r="1.33"/>
</g>
<path d="M13.7 47.1v186.5M77.9 190.6h31.1" fill="none" stroke="#000" stroke-width=".2"/>
<g fill="#000">
<path d="M108.8 189.8l2.4 .8-2.4 .9z"/>
<path d="M58.5 204.2a1.67 1.67 0 0 1 1.4-.7l-.1 1.8z" fill-rule="evenodd"/>
</g>
<path d="M58.1 205.4h5.3M58.1 201.3l1.1 2.6M60.7 205.4v.7M63.4 201.3l-1.7 4" fill="none" stroke="#000" stroke-width=".34"/>
<g font-size="5.7">
<text x="179" y="19.3">LX1972</text>
<text x="208.7" y="210.4" transform="rotate(90 208.7 210.4)">A</text>
</g>
<g font-size="4.9">
<text x="3.5" y="7.1">元器件交易网www.cecb2b.com</text>
<text x="209.7" y="61.8" transform="rotate(90 209.7 61.8)">Microsemi</text>
</g>
<text font-size="4.6" fill="#c0c0c0" x="208.9" y="214.7" transform="rotate(90 208.9 214.7)">PPLICATIONS</text>
<g font-size="4.4" fill="#808080">
<text x="99.1" y="69">LX1995</text>
<text x="59.9" y="138.7">LX1972</text>
</g>
<text font-size="4.3" fill="#fff" x="171.6" y="66.6" transform="rotate(90 171.6 66.6)">BACKLIGHT</text>
<text font-size="4.2" fill="#fff" x="123.2" y="27.6">Ambient Light Detector</text>
<text font-size="4.2" x="91.1" y="262">Microsemi</text>
<g font-size="3.6" fill="#808080">
<text x="29.7" y="196.8">LX1972</text>
<text x="112.1" y="213.6">LX1994</text>
</g>
<g font-size="3.5">
<text x="123.3" y="33.7">P</text>
<text x="145.4" y="33.7">S</text>
</g>
<g font-size="3.5" fill="#fff">
<text x="209.7" y="49.4" transform="rotate(90 209.7 49.4)">WWW.</text>
<text x="209.7" y="84.1" transform="rotate(90 209.7 84.1)">.COM</text>
</g>
<g font-size="3.3">
<text x="36.7" y="62.8">VIN</text>
<text x="101" y="75.4">IN</text>
<text x="118.2" y="75.4">SW</text>
<text x="34.9" y="78.4">GND</text>
<text x="101" y="82">SHDN</text>
<text x="119.3" y="82">FB</text>
<text x="108" y="89.5">GND</text>
<text x="33" y="97.3">SHDN</text>
<text x="35.5" y="128.5">3.3V</text>
<text x="60.9" y="145.7">VSS</text>
<text x="75.3" y="145.7">VDD</text>
</g>
<text font-size="3.2" fill="#fff" x="78.1" y="45.7">APPLICATION CIRCUITS</text>
<g font-size="3.2">
<text x="55.2" y="156.8">Figure 7 – Typical Application with Microsemi’s LX1995 LED Driver IC</text>
<text x="55.5" y="229">Figure 8 – Typical Application with Microsemi’s LX1994 LED driver IC</text>
</g>
<g font-size="2.9">
<text x="105.2" y="54.7">L1 10µH</text>
<text x="132.5" y="57.9">UPS5817</text>
<text x="136.8" y="54.4">D1</text>
<text x="64.1" y="69.1">R1</text>
<text x="61.1" y="72.6">100K</text>
<text x="142.4" y="75.9">1µF</text>
<text x="143.7" y="72.4">C2</text>
<text x="75.2" y="82.2">C1</text>
<text x="71.5" y="85.7">4.7µF</text>
<text x="147.2" y="95.2">R5</text>
<text x="143.3" y="98.7">5.76K</text>
<text x="128.1" y="106.9">R4</text>
<text x="76.1" y="111.8">R7</text>
<text x="126.7" y="110.4">10K</text>
<text x="156.4" y="108">R6</text>
<text x="156.9" y="111.5">15</text>
<text x="76.1" y="115.3">24.9K</text>
<text x="106.8" y="116.3">MMBT2907</text>
<text x="98.4" y="121.5">R8</text>
<text x="98.4" y="124.9">60.4K</text>
<text x="127" y="125">C3</text>
<text x="124.1" y="128.5">10µF</text>
<text x="107" y="142.2">C4</text>
<text x="127.6" y="138.3">R10</text>
<text x="127.6" y="141.8">49.9K</text>
<text x="103.3" y="145.7">0.1µF</text>
</g>
<g font-size="2.8">
<text x="125.8" y="33.7">RODUCTION</text>
<text x="147.9" y="33.7">PECIFICATION</text>
<text x="9.2" y="260.9">Copyright © 2004</text>
<text x="190.5" y="262.8">Page 7</text>
<text x="9.2" y="264.1">Rev. 1.1b, 2005-10-31</text>
<text x="47.4" y="268.8">11861 Western Avenue, Garden Grove, CA. 92841, 714-898-8121, Fax: 714-893-2570</text>
<text x="84" y="265.5">Integrated Products Division</text>
</g>
<g font-size="2.7">
<text x="113.8" y="186.3">VIN</text>
<text x="113.8" y="191.7">S/P</text>
<text x="126.6" y="186.3">DRV</text>
<text x="126.6" y="191.7">SRC</text>
<text x="113.8" y="197.1">BRT</text>
<text x="126.6" y="197.1">OVP</text>
<text x="31" y="202.4">VDD</text>
<text x="43.1" y="202.4">VSS</text>
<text x="113.8" y="202.5">LS</text>
<text x="128.8" y="202.5">FB</text>
<text x="113.8" y="207.9">GND</text>
<text x="126.3" y="207.9">CMP</text>
</g>
<g font-size="2.4">
<text x="61.2" y="173.1">V</text>
<text x="65" y="173.1">= 2.0V to 5.5V</text>
<text x="119.8" y="169.3">22µH</text>
<text x="144.3" y="170.5">UPS5819</text>
<text x="164.3" y="179.6">1µF</text>
<text x="52.1" y="184.5">PWM Dimming Input</text>
<text x="135.4" y="181.4">FDN337</text>
<text x="150.1" y="181">1M</text>
<text x="89.2" y="194">4.99K</text>
<text x="54.3" y="200.2">MMBT2907</text>
<text x="77.5" y="199.5">15K</text>
<text x="41.8" y="214">100K</text>
<text x="66.1" y="211">22µF</text>
<text x="95.3" y="212.7">1µF</text>
<text x="134" y="215.2">0.1µF</text>
<text x="157" y="214">41.2K</text>
<text x="182.5" y="213.1">15</text>
<text x="53" y="219.5">178K</text>
</g>
<g font-size="2.1">
<text x="26.8" y="28">TM</text>
<text x="90.3" y="26.3">®</text>
</g>
<text font-size="1.8" x="18.3" y="197.2">3.3V</text>
<text font-size="1.6" x="62.8" y="173.9">IN</text>
</svg>
